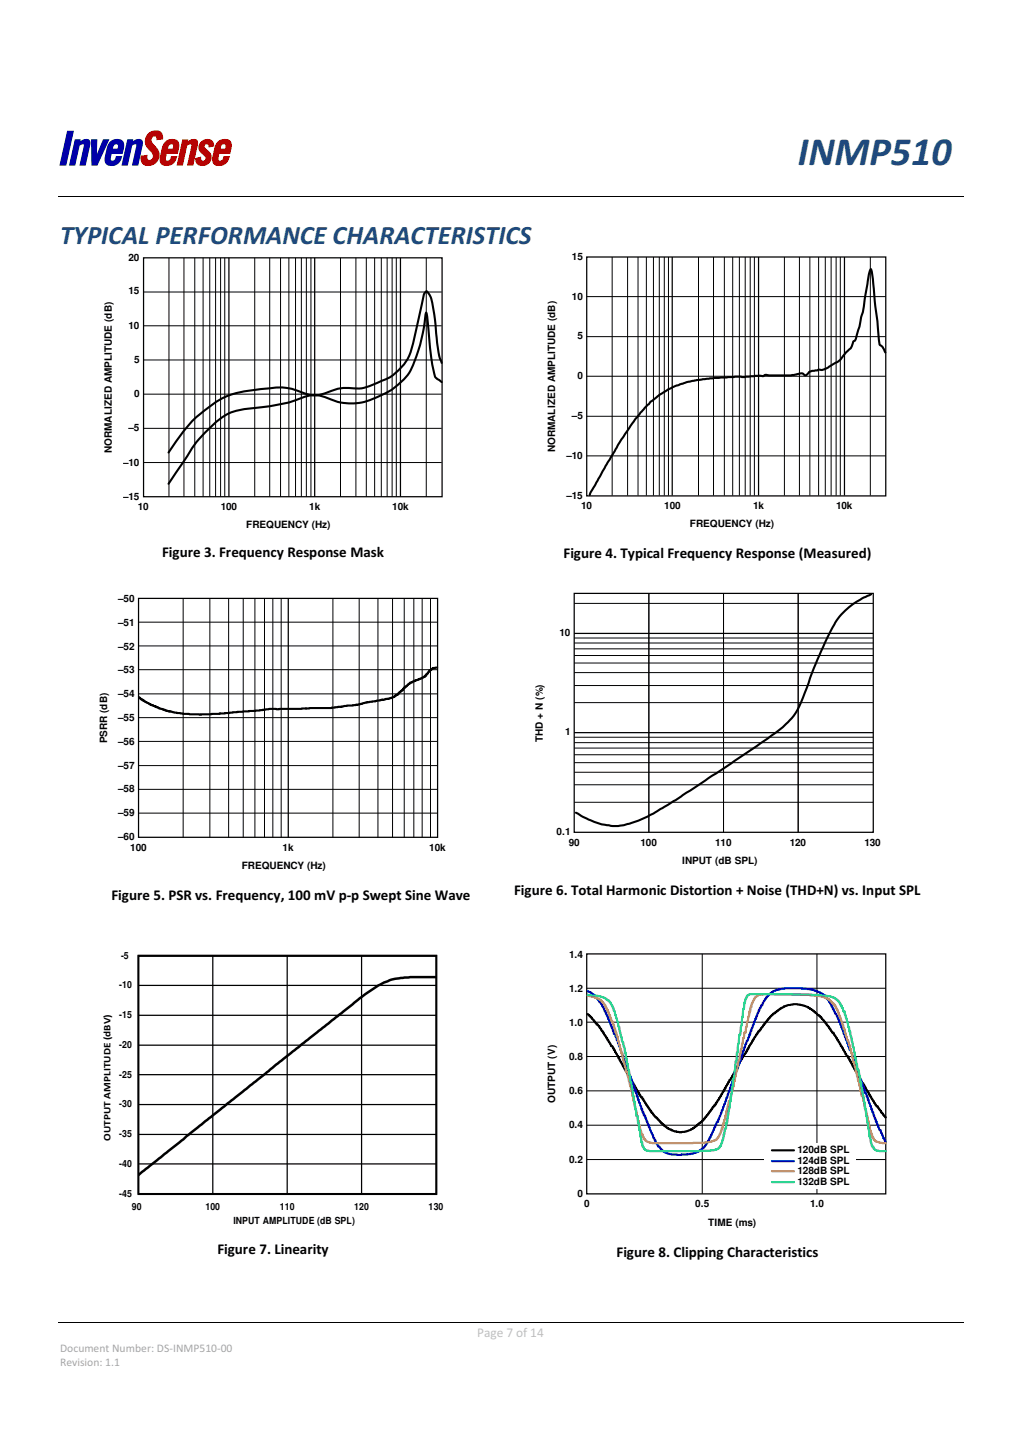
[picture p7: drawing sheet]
<svg xmlns="http://www.w3.org/2000/svg" width="210mm" height="297mm" viewBox="0 0 210 297" stroke-linecap="round" stroke-linejoin="round" font-family="sans-serif">
<g fill="none" stroke="#000" stroke-width=".21">
<path d="M11.9 40.5h186.5M34.8 53.1v49.2M37.9 53.1v49.2M40.1 53.1v49.2M41.8 53.1v49.2M43.2 53.1v49.2M44.4 53.1v49.2M45.4 53.1v49.2M46.3 53.1v49.2M52.5 53.1v49.2M55.5 53.1v49.2M57.8 53.1v49.2"/>
<path d="M59.5 53.1v49.2M60.9 53.1v49.2M62.1 53.1v49.2M63.1 53.1v49.2M64 53.1v49.2M70.1 53.1v49.2M73.3 53.1v49.2M75.4 53.1v49.2M77.2 53.1v49.2M78.5 53.1v49.2M79.7 53.1v49.2M80.8 53.1v49.2"/>
<path d="M81.6 53.1v49.2M87.8 53.1v49.2M126.1 52.9v49.2M129.2 52.9v49.2M131.4 52.9v49.2M133.1 52.9v49.2M134.6 52.9v49.2M135.8 52.9v49.2M136.8 52.9v49.2M137.7 52.9v49.2M143.8 52.9v49.2M146.9 52.9v49.2"/>
<path d="M149.2 52.9v49.2M150.9 52.9v49.2M152.3 52.9v49.2M153.5 52.9v49.2M154.5 52.9v49.2M155.4 52.9v49.2M161.5 52.9v49.2M164.6 52.9v49.2M166.8 52.9v49.2M168.6 52.9v49.2M170 52.9v49.2M171.2 52.9v49.2"/>
<path d="M172.2 52.9v49.2M173 52.9v49.2M179.2 52.9v49.2M29.5 74.2h61.5M29.5 67.1h61.5M29.5 60.2h61.5M120.8 77.5h61.6M120.8 69.3h61.6M120.8 61.1h61.6M29.5 95.3h61.5M29.5 88.2h61.5M29.5 81.2h61.5"/>
<path d="M120.8 93.9h61.6M120.8 85.8h61.6M28.5 138h61.6M28.5 133.1h61.6M28.5 128.2h61.6M37.7 123.3v49.3M43.2 123.3v49.3M47.1 123.3v49.3M50.1 123.3v49.3M52.5 123.3v49.3M54.5 123.3v49.3M56.2 123.3v49.3"/>
<path d="M57.9 123.3v49.3M68.6 123.3v49.3M74 123.3v49.3M77.8 123.3v49.3M80.8 123.3v49.3M83.2 123.3v49.3M85.2 123.3v49.3M86.9 123.3v49.3M88.7 123.3v49.3M118.3 138.6h61.4M118.3 136.6h61.4M118.3 135h61.4"/>
<path d="M118.3 133.7h61.4M118.3 132.5h61.4M118.3 131.4h61.4M118.3 124.3h61.4M133.6 122.2v49.2M149 122.2v49.2M164.4 122.2v49.2M28.5 157.7h61.6M28.5 152.7h61.6M28.5 147.8h61.6M28.5 142.9h61.6M118.3 159.1h61.4"/>
<path d="M118.3 157.1h61.4M118.3 155.5h61.4M118.3 154.1h61.4M118.3 153h61.4M118.3 151.9h61.4M118.3 144.7h61.4M118.3 141.2h61.4M28.5 167.5h61.6M28.5 162.6h61.6M118.3 165.3h61.4M118.3 161.7h61.4M144.6 196.5v49.4"/>
<path d="M168.2 196.5v49.4M120.8 217.6h61.6M120.8 210.6h61.6M120.8 203.6h61.6M120.8 238.9h61.6M120.8 231.8h61.6M120.8 224.7h61.6"/>
</g>
<g fill="none" stroke="#000" stroke-width=".26">
<path d="M29.6 53.1h61.4v49.2h-61.4zM47.1 53.1v49.2M64.8 53.1v49.2M82.5 53.1v49.2M120.8 52.9h61.6v49.3h-61.6zM138.4 52.9v49.2M156.2 52.9v49.2M173.9 52.9v49.2M28.5 123.3h61.6v49.2h-61.6zM59.4 123.3v49.3M118.2 122.2h61.6v49.2h-61.6zM118.3 130.5h61.4"/>
<path d="M118.3 150.9h61.4M28.5 196.9h61.4v49h-61.4M43.8 196.9v49M59.1 196.9v49M74.5 196.9v49M120.8 196.5h61.6v49.4h-61.6zM28.5 203h61.4M28.5 209.1h61.4M28.5 215.3h61.4M28.5 221.4h61.4M28.5 227.5h61.4M28.5 233.7h61.4"/>
<path d="M28.5 239.8h61.4"/>
</g>
<path d="M91 74.8a27.3 27.3 0 0 1-1.3-8.2l-.2-1.3a15.5 15.5 0 0 0-1.1-4.6l-.5-.7-.6 .8-1.5 6.7a26.5 26.5 0 0 1-1.9 6.5 10.7 10.7 0 0 1-5.8 4.7 9.7 9.7 0 0 1-6.7 1.2 14.4 14.4 0 0 0-5.2 1.3 8.3 8.3 0 0 1-5.5-.9 11.6 11.6 0 0 0-5.9-.2 23 23 0 0 0-10 2.5 28 28 0 0 0-9.7 10l-.4 .6M91 78.7l-.4-.3a2.15 2.15 0 0 1-1.2-1.7l-.7-3.7-.7-7.2-.2-1.4a36.6 36.6 0 0 1-3.5 12.4 15.5 15.5 0 0 1-8 5.6 11.6 11.6 0 0 1-9.4-.6 6.7 6.7 0 0 0-5.5 .4 39.7 39.7 0 0 1-10.4 2 11.9 11.9 0 0 0-8.3 4.4 26.2 26.2 0 0 0-4.9 6.5l-3.1 4.6M182.3 72.6a3.1 3.1 0 0 0-1.2-1.7l-1.4-13.7-.4-1.8a13.7 13.7 0 0 0-.8 4.1l-.8 4.8-.4 1-.3 2-1 2.9a.69 .69 0 0 0-.5 .8 4.2 4.2 0 0 1-1.4 1.8 8.5 8.5 0 0 1-3.5 2.8l-1.2 .6-.7-.1-1.2 .3a1.78 1.78 0 0 0-1.5 .9h-.2a1.92 1.92 0 0 0-2.2-.1l-5.2 .1a1.1 1.1 0 0 0-1.2 .2l-.7-.1-3.1 .3-2.1-.1-4.2 .3-3.6 .4-2.1 .4-2.3 .8-1.5 .7-1.8 1.1-1.8 1.4-1.2 1.3-3 3.7-2.4 3.8-5.8 10-.2 .5M90 137.5l-.9 .1-.1 .3-.6 .2-.1 .4h-.2v.3h-.2l-.4 .6h-.2l-.1 .2-.9 .2-.1 .2-.8 .2-.7 .4h-.3v.3h-.3l-.1 .2h-.2v.3h-.3l-.1 .3-.2-.1-.3 .6-.6 .3-.3 .6h-.3l-.1 .2h-.2l-.1 .2-.5 .1-.1 .2-3.4 .7-1.8 .1-2.8 .7h-1.2l-3.3 .6h-5.2M179.4 122.4l-1.5 .7-2.5 1.6-2.1 1.8-1 1.2-1.2 2.3-2 4.2-1.7 4-1.2 3.3a19 19 0 0 1-3.5 6.8l-1.5 1.5-3.1 2.3-19 12.7-5.8 3.4-3.6 1.4-2 .5a13.4 13.4 0 0 1-7.9-2l-1.2-.7M28.6 143.6l1.4 1 .6 .2 .3 .4 1.2 .3 .6 .4 1.2 .3 .1 .2 .6 .1 3.1 .6 3.5 .1 2.3-.1 5.4-.5 3.7-.1 2.8-.5 2.1 .1 5.6-.2M121 208.9l.6 .5 .1 .2h.2l.7 1.1h.2l.1 .4h.2l.1 .2h.2l.5 1.1h.2l.1 .3h.1l.1 .4 .4 .4 .1 .3h.1l.1 .5h.2l.4 .7 .1 .5h.3l.3 .8h.2l.8 1.7h.1l.1 .4 .6 .9 .1 .4h.2l.1 .4h.1l.4 .9h.1l.6 .9v.4h.2l.8 1.7h.2v.4l.6 .8 .1 .5h.2l.1 .3h.2l.1 .4h.2l.5 1.2h.2l.1 .3h.1l.6 1h.1l.1 .4h.2l.3 .6 .7 .5 .1 .3h.2l1 1.2 1 .7h.5l.1 .2 .6 .3 1.4 .1 2-.5 1.2-.7 .1-.3 .9-.6 .4-.5h.1l.1-.4 .5-.5h.1l.1-.3h.2l.1-.4 .6-.6 .1-.3h.1l.1-.4h.3l.1-.4h.1l.1-.3 .4-.4 .1-.4h.1l.1-.4h.2l.1-.4 1.3-2.1v-.4h.2l.1-.4h.3v-.5h.2l.1-.4 .6-.9 .1-.4h.2v-.4h.2l.5-1.4h.2l.1-.4h.2l.3-.9h.2l.2-.3 .4-.9h.1l.1-.4 .6-.8 .1-.4h.2l.8-1.5h.1l.1-.4h.3l.1-.4h.1l.1-.3 .4-.3 .1-.3h.1l.1-.4h.2l.3-.6 1.4-1.5h.3v-.2l1.9-1.2 1.8-.5 1.8 .2 1.3 .5 .4 .3 .8 .4 .1 .3 .7 .6h.3l1.3 1.6h.1l.1 .4 .6 .6 .1 .3h.2l.2 .6 .4 .1 .1 .4 .3 .4 .1 .3h.2v.5h.2l.4 .7 .1 .5h.2l.1 .3h.2l.5 1.3h.1l.1 .4h.3l.3 .9h.2l.1 .4 .3 .5 .1 .4h.2l.1 .4h.2l.5 1.3h.1l.1 .5h.2l.5 1.3h.3l.3 .8h.2l.1 .4 .6 .8 .1 .5h.1l.4 .7 .3 .4 .1 .4h.2l.3 .7h.3l.7 1.4h.2l.4 .6 .3 .2" fill="none" stroke="#000" stroke-width=".43"/>
<path d="M28.5 196.9h61.4v49h-61.4zM28.5 196.8h61.4v49.2h-61.4z" fill="none" stroke="#000" stroke-width=".34"/>
<path d="M28.5 196.9v49" fill="none" stroke="#868686" stroke-width=".26"/>
<path d="M89.9 201.3l-5.9 .1a11.8 11.8 0 0 0-4.1 .7 28.4 28.4 0 0 0-7.4 4.9l-15.7 12.3-28.3 22.8" fill="none" stroke="#000" stroke-width=".51"/>
<path d="M121 204.2l1.5 .8 .4 .5 .1 .3 .4 .3 .1 .4h.2l.7 1.3 .1 .5h.2l.1 .5 .6 1.2 .1 .5h.1l.1 .6 .6 1.2 .1 .7h.3l.1 .6h.1l.1 .7h.2l.1 .6 .4 .8v.6h.2l.1 .6h.1l.1 .6 .6 1.4 .1 .7h.2l.1 .7 .5 1.4h.1l.3 .7 .1 .7h.2v.7h.2v.5l.4 .8 .1 .7h.2l.1 .7h.2l.5 2h.1l.1 .6h.2l.1 .7h.2l.8 2.4h.2l.1 .6 .6 1.1 .1 .6h.1l.1 .4h.2l.1 .5 .3 .3 .1 .5h.3l.3 .6 1 .7 1.2 .3 1.2 .1 2.7-.2 1.6-.5 .8-.7h.3l.3-.6h.2l.7-1.2 .1-.4h.1l.1-.5h.2l.5-1.6h.2l.1-.5h.1l.1-.6h.3l.1-.6 1.5-3.7 .1-.7h.2l.1-.7 .6-1.3v-.7h.2l.1-.7h.3v-.7h.2l.8-2.8h.2v-.7l.6-1.4 .1-.7h.2l.1-.7 .5-1.3h.2l.3-1.3h.2l.1-.7h.2l.5-1.9h.1l.1-.6h.2l.1-.6 .4-.8v-.4h.2l.1-.5h.1l.1-.5h.3l.1-.5 .6-.8 .1-.3 .4-.3 .5-.7 1.2-.6 1.8-.3h3.3l2.3 .2 2 .8 .5 .4 .8 1.1h.1l.1 .4 .4 .3v.6h.2l.6 1.4h.2l.2 .6 .4 1.1h.2v.6l.6 1.2 .1 .7h.2l.1 .6 .6 1.3 .1 .7h.1l.1 .7h.3l.1 .6h.1l.1 .6 .6 1.4 .1 .7h.2l.1 .7 .6 1.4 .1 .7h.1l.1 .7 .6 1.3 .1 .7h.3l.1 .7h.1l.1 .7h.2l.5 2h.2l.1 .6h.1l.5 1.9h.2l.1 .6h.2l.3 1.2h.3l.5 1.7h.2v.4h.2l.1 .5" fill="none" stroke="#00f" stroke-width=".43"/>
<path d="M121 205.1l1.5 .3 1.2 .6 .1 .2 .6 .6 .1 .3h.2l.1 .4 .6 1.1 .1 .6h.1l.4 1.3h.2l.6 2.2h.1l.1 .8h.2l.5 2.6h.2l.1 .8h.1l.1 1 .6 1.9 .1 .9h.3v1h.2l.1 1h.2l.1 1 .3 1.2 .1 .8h.2v1.1h.2l.5 3.1h.2l.1 1h.2v.8l.5 2h.2l.3 .6a1.42 1.42 0 0 0 1.2 1l.6 .2h8.2l2.5-.1 1.7-.3a1.61 1.61 0 0 0 1.2-1l.6-1.1 .1-.7h.1l.1-.9 .6-1.7 .1-.9h.2l.3-1.9h.3l.5-3.1h.2v-1.1h.2l.1-1 .6-2.3 .1-1h.2v-1.2l.6-2.2 .1-1.2h.2l.1-1.1h.2l.1-1.2h.2l.5-3.2h.2l.1-.8h.2v-.8l.4-.5a1.68 1.68 0 0 1 1.3-1.2l.6-.2h2.4l5.3 .1 3.8 .2 1.2 .3 .9 .4 .8 1h.3l.6 1.2 .4 1.2h.2v.6l.6 1.4 .1 .7h.2l.1 .8 .5 1.7h.2l.5 1.7 .1 .8h.1l.1 1 .6 1.9 .1 .9h.2l.1 1 .6 2 .1 1h.1l.1 1h.3l.1 1.1h.1l.6 3.1h.1l.1 1h.2v.8l.4 1.2 .1 .8h.2l.1 .6h.1l.1 .4 .4 .4 .9 .3 1.2 .1" fill="none" stroke="#da8137" stroke-width=".43"/>
<path d="M121 205l2.1 .1 1.4 .5 1.1 .7 .7 1.3 .1 .6h.2l.1 .8 .6 1.6 .1 .9h.1l.1 1 .4 1 .1 1.1h.2l.3 1 .3 2.4h.2l.1 1.2 .6 2.5v1.3h.2l.1 1.3 .6 2.7 .1 1.4h.2v1.5h.3l.1 1.5h.2v1.1l.4 1.9 .1 .9h.1l.2 .8a1.35 1.35 0 0 0 1.3 1l12.5-.1h.8l1-.4 .3-.6h.2l.5-1.5v-.8h.2l.1-1.2h.2l.1-1.3h.2l.1-1.4 .6-2.9v-1.6h.2l.1-1.5 .6-3.4 .1-1.8h.2v-1.7h.2l.4-3.8h.1l.1-.2 .5-5.1h.2l.1-1.3 .2-.8 .5-.7 .5-.2 14.4 .2 2 .2 .8 .3 .9 .6 .4 .6 .1 .4h.2l.1 .5h.2v.7h.3l.1 .7 .6 1.6 .1 1h.1l.1 .9h.2l.5 3.1h.2l.1 1.2h.2l.5 3.6h.2l.4 2.6h.1l.1 1.3 .6 2.7 .1 1.4h.2l.1 1.5 .6 2.8 .1 1.5h.1l.1 1.1 .3 .9 .1-.1a1.17 1.17 0 0 0 1.2 .9l1.5 .1" fill="none" stroke="#00d07d" stroke-width=".43"/>
<path d="M157.4 235.6h18.9v9.4h-18.9z" fill="#fff"/>
<path d="M159 237h4.5" fill="none" stroke="#000" stroke-width=".43"/>
<path d="M159 239.2h4.5" fill="none" stroke="#00f" stroke-width=".43"/>
<path d="M159 241.3h4.5" fill="none" stroke="#da8137" stroke-width=".43"/>
<path d="M159 243.5h4.5" fill="none" stroke="#00d07d" stroke-width=".43"/>
<path d="M11.9 272.4h186.5" fill="none" stroke="#000" stroke-width=".21"/>
<path d="M13.9 27h1.2l-1.5 7h-1.2z" fill="#000073"/>
<path d="M13.9 27h1.2l-1.5 7h-1.2z" fill="none" stroke="#000073" stroke-width=".21"/>
<path d="M15.5 28.8h1l-.1 .5a1.53 1.53 0 0 1 2-.3l.1 .8-.9 4.2h-1.1l.9-4a.45 .45 0 0 0-.4-.5 .45 .45 0 0 0-.5 .3l-.2 .1-.9 4.1h-1.1z" fill="#000073"/>
<path d="M15.5 28.8h1l-.1 .5a1.53 1.53 0 0 1 2-.3l.1 .8-.9 4.2h-1.1l.9-4a.45 .45 0 0 0-.4-.5 .45 .45 0 0 0-.5 .3l-.2 .1-.9 4.1h-1.1z" fill="none" stroke="#000073" stroke-width=".21"/>
<path d="M18.8 28.8h1.1l-.1 3.5 1.5-3.5h1.1l-2.4 5.2h-1.1z" fill="#000073"/>
<path d="M18.8 28.8h1.1l-.1 3.5 1.5-3.5h1.1l-2.4 5.2h-1.1z" fill="none" stroke="#000073" stroke-width=".21"/>
<path d="M22.7 29.3a1.69 1.69 0 0 1 2.7 .1v1l-.2 1.2h-2.3l-.1 .8a.6 .6 0 0 0 .3 .8 .6 .6 0 0 0 .8-.6l.1-.4h1a1.94 1.94 0 0 1-1.2 1.7 1.94 1.94 0 0 1-2-.3l-.2-.7 .1-.7 .5-2.2zM23.5 29.8l-.4 .9h1.2l.1-.2a.55 .55 0 0 0-.2-.8 .55 .55 0 0 0-.7 .1z" fill="#000073"/>
<path d="M22.7 29.3a1.69 1.69 0 0 1 2.7 .1v1l-.2 1.2h-2.3l-.1 .8a.6 .6 0 0 0 .3 .8 .6 .6 0 0 0 .8-.6l.1-.4h1a1.94 1.94 0 0 1-1.2 1.7 1.94 1.94 0 0 1-2-.3l-.2-.7 .1-.7 .5-2.2zM23.5 29.8a.55 .55 0 0 1 .7-.1 .55 .55 0 0 1 .2 .8l-.1 .2h-1.2z" fill="none" stroke="#000073" stroke-width=".21"/>
<path d="M26.3 28.8h1l-.1 .5a1.51 1.51 0 0 1 2-.3l.1 .8-.9 4.2h-1.1l.9-4v-.3l-.3-.1-.8 .3-.9 4.1h-1.1z" fill="#000073"/>
<path d="M26.3 28.8h1l-.1 .5a1.51 1.51 0 0 1 2-.3l.1 .8-.9 4.2h-1.1l.9-4v-.3l-.3-.1-.8 .3-.9 4.1h-1.1z" fill="none" stroke="#000073" stroke-width=".21"/>
<path d="M30.6 27.5a1.67 1.67 0 0 1 2.8 .3l.1 .8-1.2 .2a.62 .62 0 0 0-.5-.8 .62 .62 0 0 0-.7 .7 2 2 0 0 0 1 1.6 2.14 2.14 0 0 1 .2 3 2.14 2.14 0 0 1-2.9 .3l-.3-.6v-.8l1.2-.2a.74 .74 0 0 0 .6 1.1 .74 .74 0 0 0 .7-1.1l-.7-1a2.2 2.2 0 0 1-.3-3.5z" fill="#b50000"/>
<path d="M30.6 27.5a1.67 1.67 0 0 1 2.8 .3l.1 .8-1.2 .2a.62 .62 0 0 0-.5-.8 .62 .62 0 0 0-.7 .7 2 2 0 0 0 1 1.6 2.14 2.14 0 0 1 .2 3 2.14 2.14 0 0 1-2.9 .3l-.3-.6v-.8l1.2-.2a.74 .74 0 0 0 .6 1.1 .74 .74 0 0 0 .7-1.1l-.7-1a2.2 2.2 0 0 1-.3-3.5z" fill="none" stroke="#b50000" stroke-width=".21"/>
<path d="M34.1 29.3a1.69 1.69 0 0 1 2.7 .1v1l-.3 1.2h-2.2l-.2 .8a.6 .6 0 0 0 .4 .8 .6 .6 0 0 0 .7-.6l.1-.4h1.1a1.94 1.94 0 0 1-1.2 1.7 1.94 1.94 0 0 1-2.1-.3l-.1-.7 .1-.7 .5-2.2zM34.8 29.8l-.3 .9h1.1l.1-.2a.55 .55 0 0 0-.1-.8 .55 .55 0 0 0-.8 .1z" fill="#b50000"/>
<path d="M34.1 29.3a1.69 1.69 0 0 1 2.7 .1v1l-.3 1.2h-2.2l-.2 .8a.6 .6 0 0 0 .4 .8 .6 .6 0 0 0 .7-.6l.1-.4h1.1a1.94 1.94 0 0 1-1.2 1.7 1.94 1.94 0 0 1-2.1-.3l-.1-.7 .1-.7 .5-2.2zM34.8 29.8a.55 .55 0 0 1 .8-.1 .55 .55 0 0 1 .1 .8l-.1 .2h-1.1z" fill="none" stroke="#b50000" stroke-width=".21"/>
<path d="M37.6 28.8h1.1l-.2 .5a1.53 1.53 0 0 1 2.1-.3v.8l-.9 4.2h-1.1l.9-4a.45 .45 0 0 0-.3-.5 .45 .45 0 0 0-.5 .3l-.2 .1-.9 4.1h-1.1z" fill="#b50000"/>
<path d="M37.6 28.8h1.1l-.2 .5a1.53 1.53 0 0 1 2.1-.3v.8l-.9 4.2h-1.1l.9-4a.45 .45 0 0 0-.3-.5 .45 .45 0 0 0-.5 .3l-.2 .1-.9 4.1h-1.1z" fill="none" stroke="#b50000" stroke-width=".21"/>
<path d="M41.4 29.3a1.41 1.41 0 0 1 1.6-.6 1.41 1.41 0 0 1 1 1.4l-.9 .2a.55 .55 0 0 0-.5-.7 .55 .55 0 0 0-.6 .4 .55 .55 0 0 0 .3 .7 1.78 1.78 0 0 1 1 2.4 1.78 1.78 0 0 1-2.4 .8l-.5-.5-.1-.8 1-.2a.61 .61 0 0 0 .4 .8 .61 .61 0 0 0 .8-.4 .61 .61 0 0 0-.4-.8l-.1-.1a1.61 1.61 0 0 1-.6-2.6z" fill="#b50000"/>
<path d="M41.4 29.3a1.41 1.41 0 0 1 1.6-.6 1.41 1.41 0 0 1 1 1.4l-.9 .2a.55 .55 0 0 0-.5-.7 .55 .55 0 0 0-.6 .4 .55 .55 0 0 0 .3 .7 1.76 1.76 0 0 1 1.2 1.6 1.76 1.76 0 0 1-1 1.6 1.37 1.37 0 0 1-1.5 .1 1.37 1.37 0 0 1-.7-1.4l1-.2a.61 .61 0 0 0 .4 .8 .61 .61 0 0 0 .8-.4 .61 .61 0 0 0-.4-.8l-.1-.1a1.61 1.61 0 0 1-.6-2.6z" fill="none" stroke="#b50000" stroke-width=".21"/>
<path d="M44.9 29.3a1.61 1.61 0 0 1 2.7 .3l-.3 2h-2.2l-.2 .8a.6 .6 0 0 0 .4 .8 .6 .6 0 0 0 .7-.6l.1-.4h1.1a1.94 1.94 0 0 1-1.2 1.7 1.94 1.94 0 0 1-2.1-.3l-.1-.9 .4-2 .3-1zM45.6 29.8l-.3 .9h1.2v-.2a.56 .56 0 0 0-.1-.8 .56 .56 0 0 0-.8 .1z" fill="#b50000"/>
<path d="M44.9 29.3a1.61 1.61 0 0 1 2.7 .3l-.3 2h-2.2l-.2 .8a.6 .6 0 0 0 .4 .8 .6 .6 0 0 0 .7-.6l.1-.4h1.1a1.94 1.94 0 0 1-1.2 1.7 1.94 1.94 0 0 1-2.1-.3l-.1-.9 .4-2 .3-1zM45.6 29.8a.56 .56 0 0 1 .8-.1 .56 .56 0 0 1 .1 .8v.2h-1.2z" fill="none" stroke="#b50000" stroke-width=".21"/>
<text font-size="8.2" fill="#1f497d" x="164.3" y="34">INMP510</text>
<text font-size="5.5" fill="#1f497d" x="12.4" y="50.3">TYPICAL PERFORMANCE CHARACTERISTICS</text>
<g font-size="3.1">
<text x="33.4" y="114.8">Figure 3. Frequency Response Mask</text>
<text x="116.1" y="115">Figure 4. Typical Frequency Response (Measured)</text>
<text x="23" y="185.4">Figure 5. PSR vs. Frequency, 100 mV p-p Swept Sine Wave</text>
<text x="105.9" y="184.3">Figure 6. Total Harmonic Distortion + Noise (THD+N) vs. Input SPL</text>
<text x="44.8" y="258.3">Figure 7. Linearity</text>
<text x="127" y="258.8">Figure 8. Clipping Characteristics</text>
</g>
<text font-size="2.8" fill="#bfbfbf" x="98.2" y="275.5">Page 7 of 14</text>
<g font-size="2.4" fill="#a6a6a6">
<text x="12.4" y="278.5">Document Number: DS-INMP510-00</text>
<text x="12.4" y="281.4">Revision: 1.1</text>
</g>
<g font-size="2.1">
<text x="26.5" y="53.7">20</text>
<text x="117.8" y="53.5">15</text>
<text x="26.5" y="60.6">15</text>
<text x="117.8" y="61.7">10</text>
<text x="26.5" y="67.7">10</text>
<text x="118.9" y="69.9">5</text>
<text x="27.6" y="74.7">5</text>
<text x="27.6" y="81.7">0</text>
<text x="118.9" y="78.1">0</text>
<text x="26.5" y="88.7">–5</text>
<text x="117.8" y="86.3">–5</text>
<text x="23" y="93.3" transform="rotate(-90 23 93.3)">NORMALIZED AMPLITUDE (dB)</text>
<text x="114.3" y="93.1" transform="rotate(-90 114.3 93.1)">NORMALIZED AMPLITUDE (dB)</text>
<text x="116.6" y="94.5">–10</text>
<text x="25.3" y="96">–10</text>
<text x="25.3" y="102.9">–15</text>
<text x="28.4" y="105.1">10</text>
<text x="45.5" y="105.1">100</text>
<text x="63.7" y="105.1">1k</text>
<text x="80.8" y="105.1">10k</text>
<text x="116.6" y="102.7">–15</text>
<text x="119.7" y="104.9">10</text>
<text x="136.8" y="104.9">100</text>
<text x="155.1" y="104.9">1k</text>
<text x="172.2" y="104.9">10k</text>
<text x="50.7" y="108.8">FREQUENCY (Hz)</text>
<text x="142.1" y="108.7">FREQUENCY (Hz)</text>
<text x="24.3" y="124">–50</text>
<text x="24.3" y="128.9">–51</text>
<text x="115.2" y="131">10</text>
<text x="24.3" y="133.8">–52</text>
<text x="24.3" y="143.6">–54</text>
<text x="24.3" y="138.7">–53</text>
<text x="24.3" y="148.5">–55</text>
<text x="22.1" y="153.1" transform="rotate(-90 22.1 153.1)">PSRR (dB)</text>
<text x="24.3" y="153.4">–56</text>
<text x="111.8" y="152.8" transform="rotate(-90 111.8 152.8)">THD + N (%)</text>
<text x="116.4" y="151.5">1</text>
<text x="24.3" y="158.3">–57</text>
<text x="24.3" y="163.2">–58</text>
<text x="24.3" y="168.1">–59</text>
<text x="24.3" y="173">–60</text>
<text x="114.6" y="172">0.1</text>
<text x="26.8" y="175.2">100</text>
<text x="49.8" y="179">FREQUENCY (Hz)</text>
<text x="58.2" y="175.2">1k</text>
<text x="88.4" y="175.2">10k</text>
<text x="117.1" y="174.2">90</text>
<text x="131.9" y="174.2">100</text>
<text x="140.5" y="177.9">INPUT (dB SPL)</text>
<text x="147.3" y="174.2">110</text>
<text x="162.6" y="174.2">120</text>
<text x="178" y="174.2">130</text>
<text x="117.2" y="197.4">1.4</text>
<text x="117.2" y="204.4">1.2</text>
<text x="117.2" y="211.4">1.0</text>
<text x="117.2" y="218.4">0.8</text>
<text x="114.3" y="227.2" transform="rotate(-90 114.3 227.2)">OUTPUT (V)</text>
<text x="117.2" y="225.4">0.6</text>
<text x="117.2" y="232.5">0.4</text>
<text x="22.8" y="234.9" transform="rotate(-90 22.8 234.9)">OUTPUT AMPLITUDE (dBV)</text>
<text x="117.2" y="239.5">0.2</text>
<text x="164.2" y="237.6">120dB SPL</text>
<text x="164.2" y="239.7">124dB SPL</text>
<text x="164.2" y="241.9">128dB SPL</text>
<text x="164.2" y="244">132dB SPL</text>
<text x="118.9" y="246.5">0</text>
<text x="120.3" y="248.7">0</text>
<text x="143.2" y="248.7">0.5</text>
<text x="166.8" y="248.7">1.0</text>
<text x="145.8" y="252.5">TIME (ms)</text>
</g>
<g font-size="2">
<text x="24.9" y="197.4">-5</text>
<text x="24.6" y="203.6">-10</text>
<text x="24.6" y="209.7">-15</text>
<text x="24.6" y="215.8">-20</text>
<text x="24.6" y="222">-25</text>
<text x="24.6" y="228.1">-30</text>
<text x="24.6" y="234.2">-35</text>
<text x="24.6" y="240.3">-40</text>
<text x="24.6" y="246.5">-45</text>
<text x="27.1" y="249.2">90</text>
<text x="42.3" y="249.2">100</text>
<text x="57.6" y="249.2">110</text>
<text x="72.9" y="249.2">120</text>
<text x="88.3" y="249.2">130</text>
<text x="48.1" y="252.2">INPUT AMPLITUDE (dB SPL)</text>
</g>
</svg>
